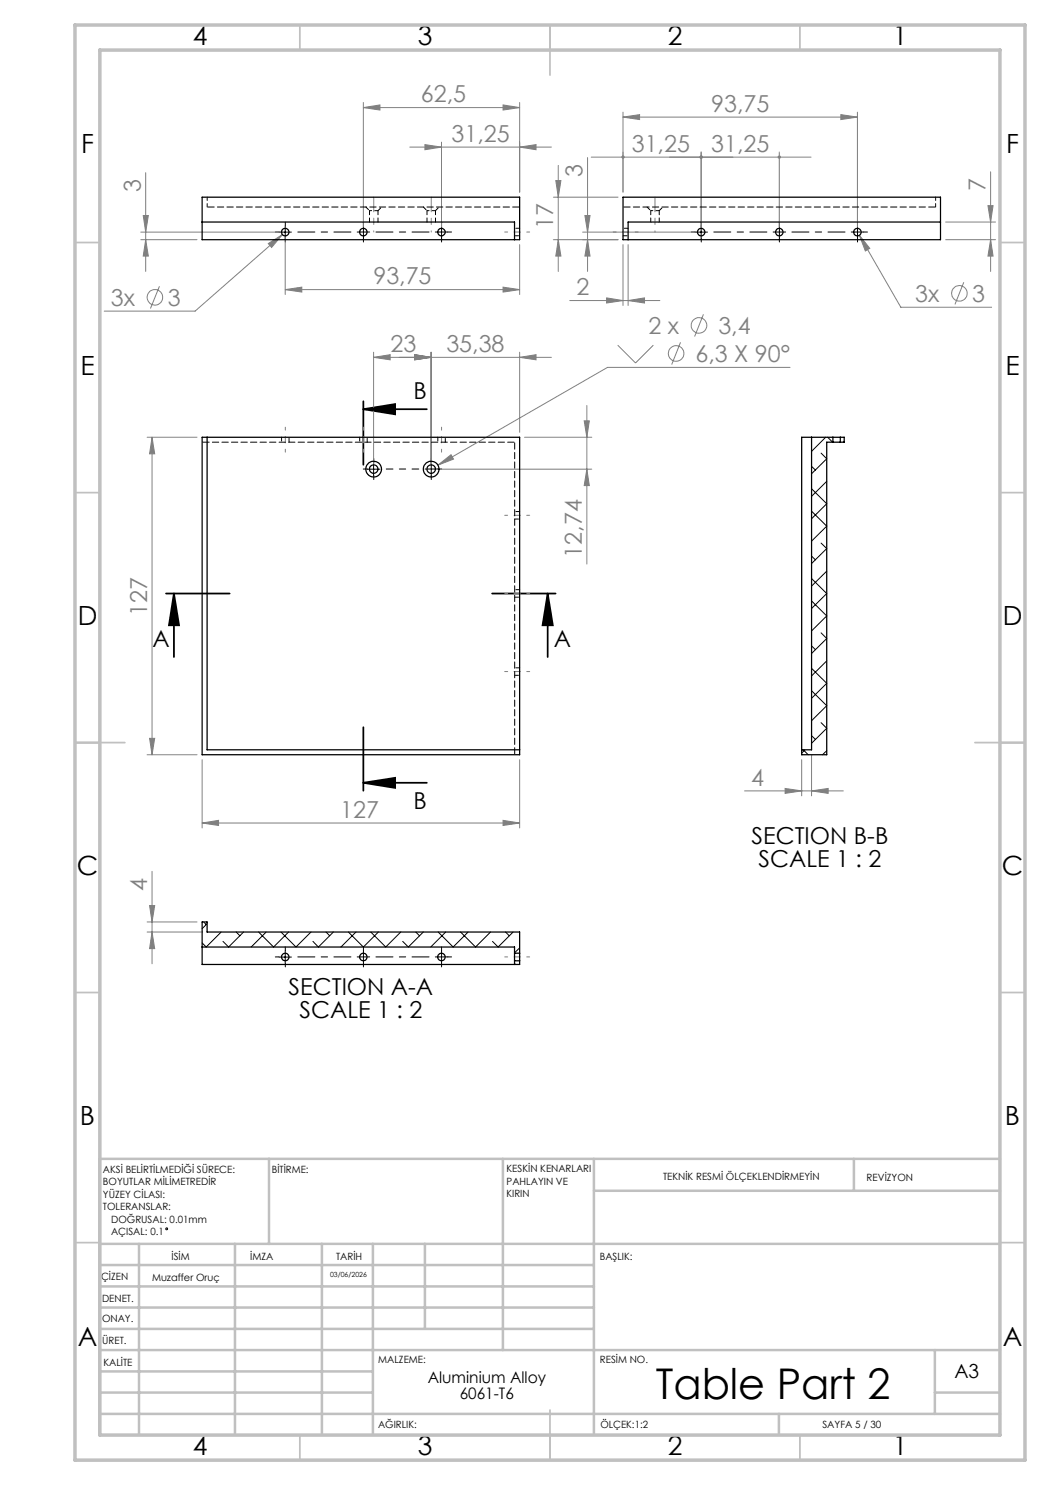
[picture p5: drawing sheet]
<svg xmlns="http://www.w3.org/2000/svg" width="210mm" height="297mm" viewBox="0 0 210 297" stroke-linecap="round" stroke-linejoin="round" font-family="sans-serif">
<g fill="none" stroke="#808080" stroke-width=".2">
<path d="M29.1 34.5v19.8M72.7 21.5l3.3-.5v1zM72.7 20.5v24.9M72.7 21.5h31.2M82 29.4h28.3M85 28.9l3.3 .5-3.3 .5zM88.3 28.4v17M100.6 21l3.3 .5-3.3 .5zM103.9 29.4l3.3-.5v1zM103.9 20.5v17.9M110.7 39.4h12.9M111.2 36.1h1l-.5 3.3z"/>
<path d="M111.7 33.1v21.2M117.5 31.5v22.8M124.6 23.4l3.3-.5v1zM124.6 22.4v16M124.6 23.4h46.9M140.2 30.4v15M155.9 30.4v15M162.2 31.4h-43.9M168.2 22.9l3.3 .5-3.3 .5zM171.5 22.4v23M198.1 34.4v19.9M28.2 47.9h11.2"/>
<path d="M28.2 46.4h27.9M28.6 43.1h1.1l-.6 3.3zM29.1 47.9l.6 3.3h-1.1zM31.9 57.3l-1.8 4.4M53.7 48.7l2.8-1.8-2.2 2.6zM56.5 46.9l-17.5 15.3h-18.2M57 57.9l3.4-.5v1zM57 47.4v11.5M57 57.9h46.9M100.6 57.4l3.3 .5-3.3 .5zM103.9 48.9v10M110.7 47.9h12.9"/>
<path d="M111.7 47.9l.5 3.3h-1zM116.5 46.4h22.7M117 43.1h1l-.5 3.3zM117.5 47.9l.5 3.3h-1zM121.3 59.6l3.3 .5-3.3 .5zM124.6 48.9v12.2M125.6 48.9v12.2M171.9 47.1l2.1 2.6-.9 .5zM171.9 47.1l8.3 14.4h18.1M189.1 47.9h10M189.1 44.4h10M192.8 56.4l-1.8 4.5"/>
<path d="M197.6 41.1h1l-.5 3.3zM198.1 47.9l.5 3.3h-1zM74.7 71.5l3.3-.6v1.1zM74.7 71.5h35.6M74.7 70.4v22.4M82.9 70.9l3.3 .6-3.3 .5zM86.2 70.4v22.4M103.9 71.5l3.3-.6v1.1zM103.9 70.4v16.1M113.9 60.1h18.1M123.5 69l3.6 3.6 3.6-3.6M125.6 60.1l3.3-.5v1z"/>
<path d="M136.1 68.5l-1.8 4.4M140.7 62.9l-1.8 4.4M158 73.5h-36.5l-33.9 19.5M29.4 87.5h10M30.4 87.5l.5 3.3h-1zM30.4 87.5v63.5M87.2 93.8h31.2M87.6 93l2.6-2.1 .5 .9zM104.9 87.5h13.5M116.8 84.2h1.1l-.5 3.3zM117.4 81.1v31.7M117.4 93.8l.5 3.3h-1.1z"/>
<path d="M29.4 151h10M29.9 147.7h1l-.5 3.3zM40.4 151.9v13.7M103.9 151.9v13.7M148.9 158.2h19.8M157 157.7l3.3 .5-3.3 .5zM160.3 151.9v7.3M162.3 158.2l3.3-.5v1zM162.3 151v8.2M30.4 174.3v18.5M40.4 164.6l3.3-.5v1zM40.4 164.6h63.5"/>
<path d="M100.6 164.1l3.3 .5-3.3 .5zM29.4 186.4h11M29.4 184.4h10M29.9 181.1h1l-.5 3.3zM30.4 186.4l.5 3.3h-1z"/>
<circle cx="31" cy="59.5" r="1.55"/>
<circle cx="191.9" cy="58.7" r="1.56"/>
<circle cx="135.2" cy="70.7" r="1.56"/>
<circle cx="139.8" cy="65.1" r="1.55"/>
</g>
<g fill="none" stroke="#000" stroke-width=".2">
<path d="M55.8 46.4h2.5M57 45.2v2.5M139 46.4h2.5M140.2 45.2v2.5M73.5 93.8h2.5M74.7 92.6v2.5M55.8 191.4h2.5M57 190.1v2.5"/>
<circle cx="33.3" cy="245.8" r=".19"/>
</g>
<path d="M72.7 81.8l6.3-1v2.1zM72.7 81.8h12.7M72.7 80.3v12.7M33.2 118.7h12.7M34.8 118.7l1 6.4h-2zM34.8 118.7v12.7M98.4 118.7h12.7M109.5 118.7l1.1 6.4h-2.1zM109.5 118.7v12.7M72.7 156.6l6.3-1v2zM72.7 145.4v12.7M72.7 156.6h12.7" fill="none" stroke="#000" stroke-width=".35"/>
<g fill="none" stroke="#000" stroke-width=".2" stroke-dasharray="15.2 1.3 1.3 1.3">
<path d="M55.8 46.4h-.7M57.1 45.2v-.8M57.1 47.7v.7M72.7 46.4v-1.2M72.7 46.4h-1.3M72.7 46.4v1.3M72.7 46.4h1.2M72.7 45.2v-.8M72.7 47.7v.7M88.3 46.4v-1.2M88.3 46.4h-1.2M88.3 46.4v1.3"/>
<path d="M88.3 46.4h1.3M88.3 45.2v-.8M88.3 47.7v.7M89.6 46.4h.7M139 46.4h-.7M140.3 45.2v-.8M140.3 47.7v.7M155.9 46.4v-1.2M155.9 46.4h-1.3M155.9 46.4v1.3M155.9 46.4h1.2M155.9 45.2v-.8"/>
<path d="M155.9 47.7v.7M171.5 46.4v-1.2M171.5 46.4h-1.2M171.5 46.4v1.3M171.5 46.4h1.3M171.5 45.2v-.8M171.5 47.7v.7M172.8 46.4h.7M73.5 93.8h-.8M74.8 92.6v-.9M74.8 95.1v.8M86.3 93.8v-1.2"/>
<path d="M86.3 93.8h-1.3M86.3 93.8v1.3M86.3 93.8h1.2M86.3 92.6v-.9M86.3 95.1v.8M87.5 93.8h.9M55.8 191.4h-.7M57.1 190.1v-.7M57.1 192.6v.8M72.7 191.4v-1.3M72.7 191.4h-1.3M72.7 191.4v1.2"/>
<path d="M72.7 191.4h1.2M72.7 190.1v-.7M72.7 192.6v.8M88.3 191.4v-1.3M88.3 191.4h-1.2M88.3 191.4v1.2M88.3 191.4h1.3M88.3 190.1v-.7M88.3 192.6v.8M89.6 191.4h.7"/>
</g>
<path d="M77.3 93.8h6.5" fill="none" stroke="#000" stroke-width=".2" stroke-dasharray="15.2 1.3 1.3 1.3" stroke-dashoffset="13.9"/>
<path d="M59.6 46.4h10.6M75.2 46.4h10.6M142.8 46.4h10.6M158.4 46.4h10.6M59.6 191.4h10.6M75.2 191.4h10.6" fill="none" stroke="#000" stroke-width=".2" stroke-dasharray="15.2 1.3 1.3 1.3" stroke-dashoffset="11.8"/>
<path d="M100.9 46.4h5M127.6 46.4h-5M57.1 90.4v-5M72.7 90.4v-5M88.3 90.4v-5M100.9 103.1h5M100.9 118.7h5M100.9 134.3h5M100.9 191.4h5" fill="none" stroke="#808080" stroke-width=".2" stroke-dasharray="15.2 1.3 1.3 1.3" stroke-dashoffset="14.6"/>
<path d="M74.8 46.4v-4.3M86.3 46.4v-4.3M131 46.4v-4.3" fill="none" stroke="#808080" stroke-width=".2" stroke-dasharray="15.2 1.3 1.3 1.3" stroke-dashoffset="15"/>
<path d="M74.8 39.4v2.7M86.3 39.4v2.7M131 39.4v2.7" fill="none" stroke="#808080" stroke-width=".2" stroke-dasharray="15.2 1.3 1.3 1.3"/>
<g fill="none" stroke="#c0c0c0" stroke-width=".35">
<path d="M60 5v5M110 5v10M160 5v5M15 48.5h5M200 48.5h5M15 98.5h5M200 98.5h5M15 148.5h10M195 148.5h10M15 198.5h5M200 198.5h5M15 248.5h5"/>
<path d="M200 248.5h5M60 287v5M110 282v10M160 287v5"/>
</g>
<g fill="none" stroke="#c0c0c0" stroke-width=".5">
<path d="M53.8 231.8v17M100.6 231.8v38.2M118.8 231.8v55.2M118.8 238.2h81.2M170.8 231.8v6.4M200 231.8h-180v55.2M20 248.8h180M20 257.3h98.8M20 253h98.8M27.8 248.8v38.2M47 248.8v38.2M64.4 248.8v38.2"/>
<path d="M74.6 248.8v38.2M85 248.8v17M20 265.8h98.8M20 261.5h98.8M20 278.5h54.6M20 274.3h54.6M20 270h180M187 278.5h13M187 270v12.8M20 282.8h180M155.8 282.8v4.2"/>
</g>
<path d="M15 5h190v287h-190zM20 10h180v277h-180z" fill="none" stroke="#c0c0c0" stroke-width=".7"/>
<g fill="#000">
<path d="M72.7 81.8l6.3-1v2.1zM72.7 156.6l6.3-1v2z"/>
<path d="M109.5 118.7l1.1 6.4h-2.1zM34.8 118.7l1 6.4h-2z"/>
</g>
<g fill="#808080">
<path d="M140 31.2l-.1 .2h.3h-.3a.33 .33 0 0 0 .5 .3 .33 .33 0 0 0 .1-.5 .33 .33 0 0 0-.5 0zM124.4 31.1a.34 .34 0 0 0 .1 .6 .34 .34 0 0 0 .5-.3h-.4h.4l-.3-.3zM125.6 60.1l3.3-.5v1zM121.3 59.6l3.3 .5-3.3 .5z"/>
<path d="M53.7 48.7l.6 .8 2.2-2.6zM85 28.9l3.3 .5-3.3 .5zM103.9 29.4l3.3-.5v1zM72.7 21.5l3.3-.5v1zM100.6 21l3.3 .5-3.3 .5zM57 57.9l3.4-.5v1zM100.6 57.4l3.3 .5-3.3 .5zM171.9 47.1l1.2 3.1 .9-.5zM140 31.1a.34 .34 0 0 0 .1 .6 .34 .34 0 0 0 .5-.3h-.4h.4l-.1-.2zM155.6 31.2l-.1 .2h.4h-.4a.34 .34 0 0 0 .4 .4 .34 .34 0 0 0 .2-.5 .34 .34 0 0 0-.5-.1zM124.6 23.4l3.3-.5v1zM168.2 22.9l3.3 .5-3.3 .5zM82.9 70.9l3.3 .6-3.3 .5zM103.9 71.5l3.3-.6v1.1zM74.7 71.5l3.3-.6v1.1zM82.9 70.9l3.3 .6-3.3 .5zM87.6 93l3.1-1.2-.5-.9z"/>
<path d="M40.4 164.6l3.3-.5v1zM100.6 164.1l3.3 .5-3.3 .5z"/>
<path d="M162.3 158.2l3.3-.5v1zM157 157.7l3.3 .5-3.3 .5z"/>
<path d="M111.7 47.9l.5 3.3h-1zM111.2 36.1h1l-.5 3.3zM117.4 93.8l.5 3.3h-1.1zM116.8 84.2h1.1l-.5 3.3zM30.4 186.4l.5 3.3h-1zM29.9 181.1h1l-.5 3.3z"/>
<path d="M28.6 43.1h1.1l-.6 3.3zM29.1 47.9l.6 3.3h-1.1zM197.6 41.1h1l-.5 3.3zM198.1 47.9l.5 3.3h-1zM117 43.1h1l-.5 3.3zM117.5 47.9l.5 3.3h-1z"/>
<path d="M30.4 87.5l.5 3.3h-1zM29.9 147.7h1l-.5 3.3z"/>
</g>
<g fill="none" stroke="#000" stroke-width=".25">
<path d="M40.4 39.4h63.5v8.5h-63.5zM124.6 39.4h63.5v8.5h-63.5zM40.4 44.4h62.5v3.5M188.1 44.4h-62.5v3.5M40.4 87.5h63.5v63.5h-63.5zM41.4 87.5v62.5h62.5M162.3 87.5v62.5h-2M166.6 87.5h1.5M166.6 88.4h1.5M166.6 87.5h-6.3v63.5h5v-62.6h1.3M166.6 87.5v.9M168.1 87.5h.7v.9h-.7"/>
<path d="M168.1 87.5v.9M40.4 189.4h62.5v1.2M102.9 190.6v1.6M102.9 192.2v.7M102.9 190.6h1M102.9 192.2h1M103.9 190.6v1.6M103.9 190.6v-4.2h-62.5v-2h-1v8.5h63.5v-.7"/>
<circle cx="57" cy="46.4" r=".74"/>
<circle cx="72.7" cy="46.4" r=".74"/>
<circle cx="88.3" cy="46.4" r=".73"/>
<circle cx="140.2" cy="46.4" r=".74"/>
<circle cx="155.9" cy="46.4" r=".74"/>
<circle cx="171.5" cy="46.4" r=".74"/>
<circle cx="74.7" cy="93.8" r="1.57"/>
<circle cx="74.8" cy="93.8" r=".85"/>
<circle cx="86.2" cy="93.8" r=".84"/>
<circle cx="86.2" cy="93.8" r="1.57"/>
<circle cx="57.1" cy="191.4" r=".75"/>
<circle cx="72.7" cy="191.4" r=".75"/>
<circle cx="88.3" cy="191.4" r=".74"/>
</g>
<path d="M41.4 39.4v2M187.1 39.4v2" fill="none" stroke="#000" stroke-width=".2" stroke-dasharray="1.3 .6" stroke-dashoffset=".6"/>
<path d="M103.9 41.4h-62.5M187.1 41.4h-62.5M102.9 88.4h-62.5M102.9 150.9v-62.5" fill="none" stroke="#000" stroke-width=".2" stroke-dasharray="1.3 .6" stroke-dashoffset="-.1"/>
<path d="M73.9 42.1h1.7M85.4 42.1h1.7M130.1 42.1h1.7" fill="none" stroke="#000" stroke-width=".2" stroke-dasharray="1.3 .6" stroke-dashoffset=".8"/>
<g fill="none" stroke="#000" stroke-width=".2" stroke-dasharray="1.3 .6" stroke-dashoffset=".5">
<path d="M73.2 41.4l.7 .7M73.9 42.1v2.3M75.6 42.1l.7-.7M75.6 44.4v-2.3M84.7 41.4l.7 .7M85.4 42.1v2.3M87.1 42.1l.7-.7M87.1 44.4v-2.3M102.9 47.2h1M103.9 45.7h-1M124.6 47.2h1M125.6 45.7h-1"/>
<path d="M129.4 41.4l.7 .7M130.1 42.1v2.3M131.8 42.1l.8-.7M131.8 44.4v-2.3M56.3 87.4v1M57.8 88.4v-1M71.9 87.4v1M73.4 88.4v-1M87.6 87.4v1M89.1 88.4v-1M102.9 103.8h1M102.9 119.4h1"/>
<path d="M103.9 102.3h-1M103.9 117.9h-1M102.9 135.1h1M103.9 133.6h-1"/>
</g>
<g fill="none" stroke="#000" stroke-width=".2">
<path d="M162.3 97.8l3 2.9-3 3M162.3 93.3l.8 .7M164.2 90.6l1.1 1.2-3 3M165.1 87.5l-2.8 2.8M165.3 96.3l-3 3M165.5 87.5l1 .9M168.8 88.3l-.2 .1M162.3 102.2l3 3-3 3M162.3 115.7l3 3-3 3M162.3 111.2l.8 .8M164.2 108.6l1.1 1.1-3 3M165.3 114.2l-3 3"/>
<path d="M162.3 120.2l3 3-3 3M162.3 133.7l3 3-3 3M162.3 138.1l3 3-3 3M162.3 129.2l.8 .7M164.2 126.6l1.1 1.1-3 3M165.3 132.2l-3 3M160.7 150l.9 1M161 150l-.7 .6M162.3 147.1l.8 .8M164.2 144.5l1.1 1.2-3 3M165.3 150.1l-.8 .9M40.7 184.4l.5 .5"/>
<path d="M41.4 184.7l-1 1M44.2 186.4l-3 3-.8-.8M47.2 186.4l.8 .7M48.7 186.4l-3 3-1.1-1.1M51.7 186.4l3 3 3-3M53.2 186.4l-3 3M56.2 186.4l3 3 3-3M65.2 186.4l.7 .7M66.7 186.4l-3 3-1.1-1.1M69.7 186.4l3 3 3-3M71.2 186.4l-3 3M74.2 186.4l3 3 3-3"/>
<path d="M83.1 186.4l.8 .7M84.7 186.4l-3 3-1.2-1.1M87.6 186.4l3 3 3-3M89.1 186.4l-3 3M92.1 186.4l3 3 3-3M101.1 186.4l.7 .7M102.6 186.4l-3 3-1.1-1.1M102.9 192.7l.2 .2M103.9 189.6l-1 1"/>
</g>
<text font-size="8.5" x="131.1" y="279.7">Table Part 2</text>
<g font-size="5.3">
<text x="38.5" y="8.9">4</text>
<text x="83.5" y="8.9">3</text>
<text x="133.6" y="8.9">2</text>
<text x="178.6" y="8.9">1</text>
<text x="16.2" y="30.7">F</text>
<text x="201.2" y="30.7">F</text>
<text x="16.1" y="74.9">E</text>
<text x="201.1" y="74.9">E</text>
<text x="15.5" y="124.9">D</text>
<text x="200.5" y="124.9">D</text>
<text x="15.4" y="174.9">C</text>
<text x="200.4" y="174.9">C</text>
<text x="16" y="224.9">B</text>
<text x="201" y="224.9">B</text>
<text x="15.5" y="269.2">A</text>
<text x="200.5" y="269.2">A</text>
<text x="38.5" y="290.9">4</text>
<text x="83.5" y="290.9">3</text>
<text x="133.6" y="290.9">2</text>
<text x="178.6" y="290.9">1</text>
</g>
<g font-size="4.7" fill="#808080">
<text x="84.2" y="20.5">62,5</text>
<text x="142.2" y="22.4">93,75</text>
<text x="90.3" y="28.4">31,25</text>
<text x="116.5" y="35.4" transform="rotate(-90 116.5 35.4)">3</text>
<text x="126.4" y="30.4">31,25</text>
<text x="142.2" y="30.4">31,25</text>
<text x="28.2" y="38.4" transform="rotate(-90 28.2 38.4)">3</text>
<text x="197.1" y="38.2" transform="rotate(-90 197.1 38.2)">7</text>
<text x="110.7" y="45.8" transform="rotate(-90 110.7 45.8)">17</text>
<text x="74.7" y="56.9">93,75</text>
<text x="115.3" y="59.1">2</text>
<text x="22.2" y="61.2">3x</text>
<text x="33.6" y="61.2">3</text>
<text x="183.1" y="60.4">3x</text>
<text x="194.5" y="60.4">3</text>
<text x="78.1" y="70.4">23</text>
<text x="89.3" y="70.4">35,38</text>
<text x="129.7" y="66.8">2 x</text>
<text x="143.7" y="66.8">3,4</text>
<text x="139.1" y="72.4">6,3 X 90°</text>
<text x="116.4" y="111.5" transform="rotate(-90 116.4 111.5)">12,74</text>
<text x="29.4" y="123.3" transform="rotate(-90 29.4 123.3)">127</text>
<text x="150.2" y="157.2">4</text>
<text x="68.1" y="163.6">127</text>
<text x="29.4" y="178.1" transform="rotate(-90 29.4 178.1)">4</text>
</g>
<g font-size="4.7">
<text x="82.7" y="79.8">B</text>
<text x="30.5" y="129.3">A</text>
<text x="110.8" y="129.3">A</text>
<text x="82.7" y="161.9">B</text>
<text x="150.3" y="168.8">SECTION B-B</text>
<text x="151.7" y="173.4">SCALE 1 : 2</text>
<text x="57.7" y="199">SECTION A-A</text>
<text x="59.9" y="203.5">SCALE 1 : 2</text>
</g>
<text font-size="3.9" x="190.9" y="275.5">A3</text>
<g font-size="3.2">
<text x="85.5" y="276.7">Aluminium Alloy</text>
<text x="91.9" y="279.8">6061-T6</text>
</g>
<g font-size="2">
<text x="20.6" y="234.6">AKSİ BELİRTİLMEDİĞİ SÜRECE:</text>
<text x="20.6" y="237.1">BOYUTLAR MİLİMETREDİR</text>
<text x="20.6" y="239.6">YÜZEY CİLASI:</text>
<text x="54.4" y="234.6">BİTİRME:</text>
<text x="101.3" y="234.5">KESKİN KENARLARI</text>
<text x="101.3" y="237">PAHLAYIN VE</text>
<text x="101.3" y="239.5">KIRIN</text>
<text x="132.6" y="236">TEKNİK RESMİ ÖLÇEKLENDİRMEYİN</text>
<text x="173.3" y="236.2">REVİZYON</text>
<text x="20.6" y="242.1">TOLERANSLAR:</text>
<text x="22.2" y="244.6">DOĞRUSAL: 0.01mm</text>
<text x="22.2" y="247.1">AÇISAL: 0.1</text>
<text x="34.3" y="252">İSİM</text>
<text x="50" y="251.9">İMZA</text>
<text x="67.2" y="251.9">TARİH</text>
<text x="120" y="251.9">BAŞLIK:</text>
<text x="20.2" y="256.1">ÇİZEN</text>
<text x="30.4" y="256.1">Muzaffer Oruç</text>
<text x="20.4" y="260.3">DENET.</text>
<text x="20.4" y="264.4">ONAY.</text>
<text x="20.5" y="268.8">ÜRET.</text>
<text x="20.7" y="273.1">KALİTE</text>
<text x="75.6" y="272.5">MALZEME:</text>
<text x="120" y="272.5">RESİM NO.</text>
<text x="75.6" y="285.5">AĞIRLIK:</text>
<text x="120.1" y="285.6">ÖLÇEK:1:2</text>
<text x="164.5" y="285.6">SAYFA 5 / 30</text>
</g>
<text font-size="1.4" x="66" y="255.5">03/06/2026</text>
</svg>
